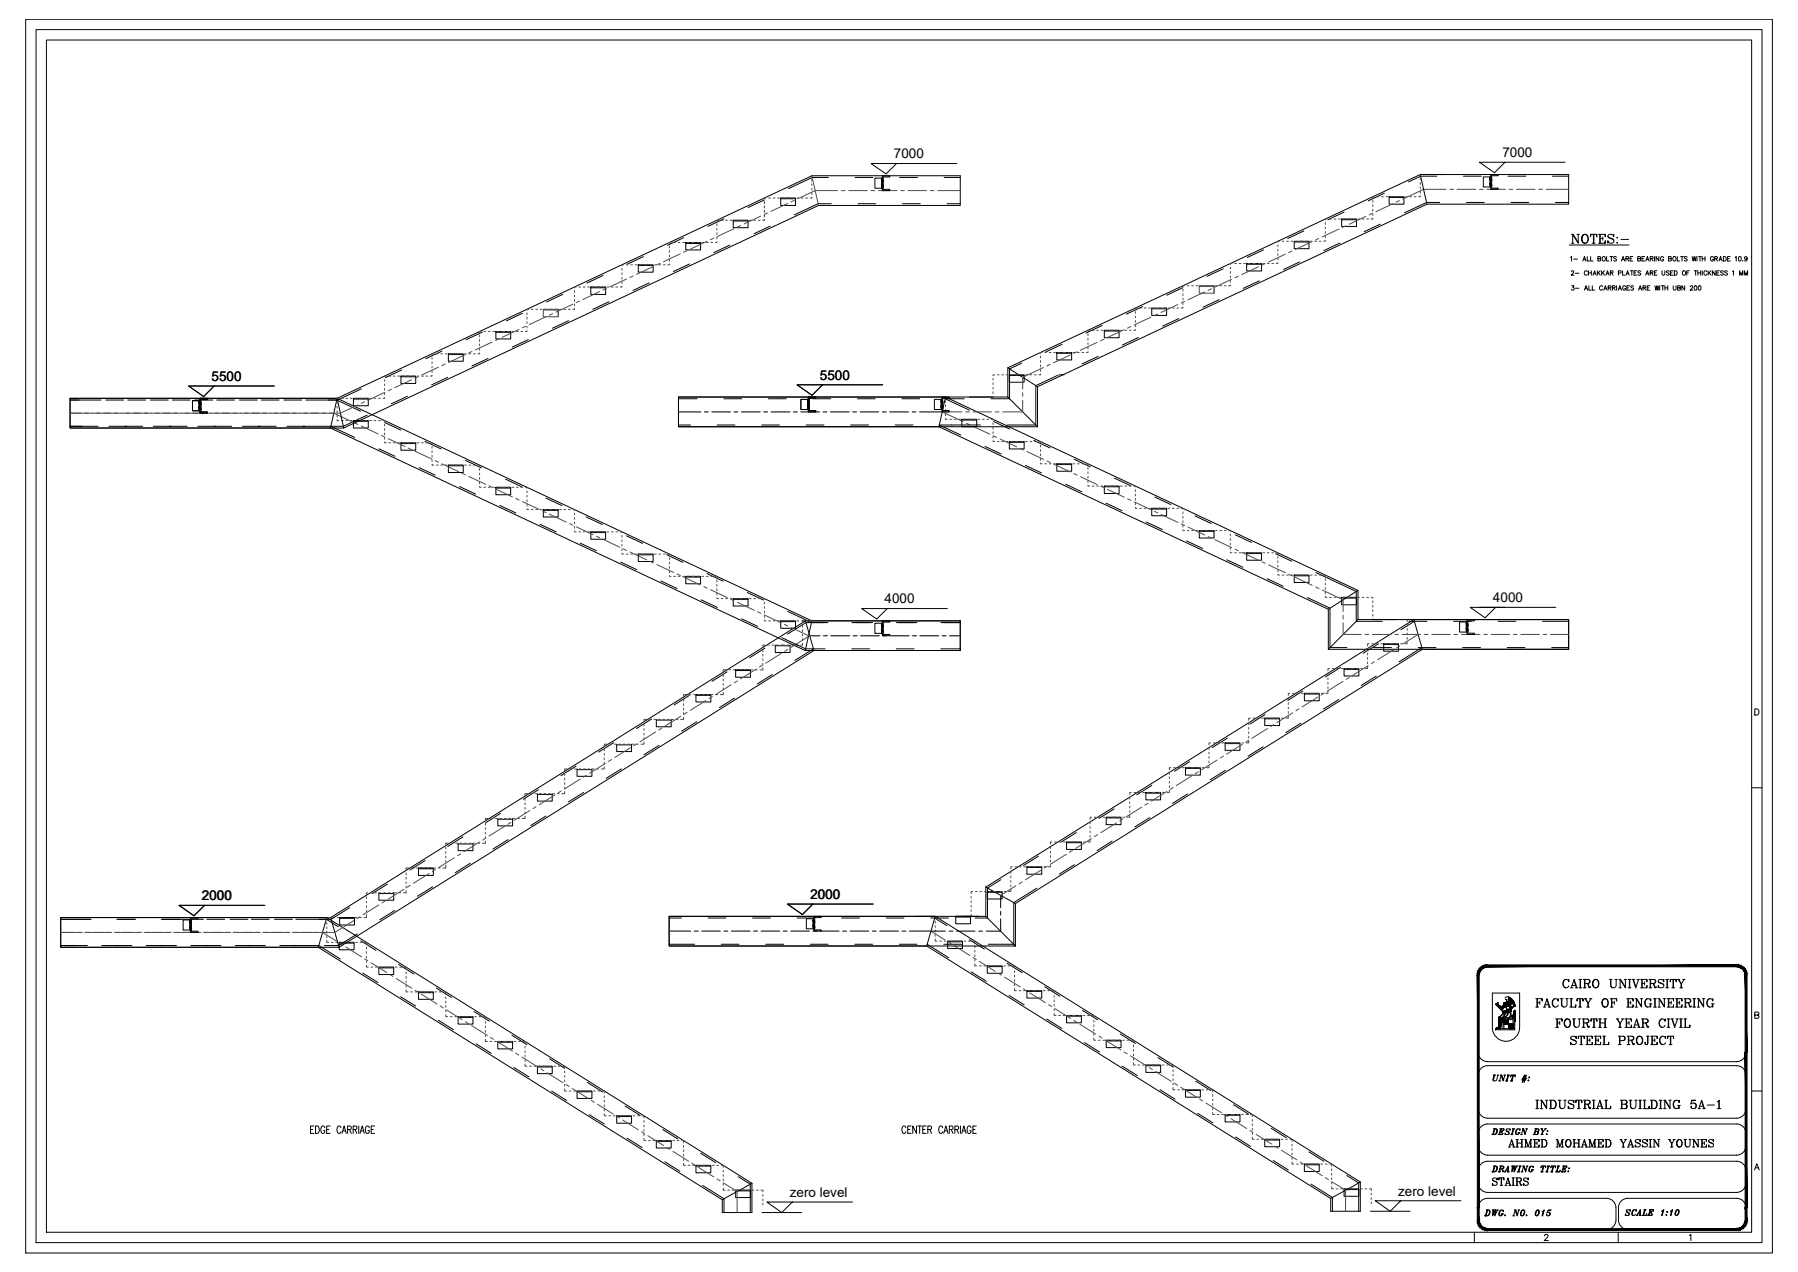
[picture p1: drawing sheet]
<svg xmlns="http://www.w3.org/2000/svg" width="1189mm" height="841mm" viewBox="0 0 1189 841" stroke-linecap="round" stroke-linejoin="round" font-family="sans-serif">
<!-- layer: Print Frame -->
<g fill="none" stroke="#000" stroke-width=".66">
<path d="M17 13h1155v815h-1155zM24 20h1141v802h-1141zM31 26h1127v789h-1127zM1038 162h39M1160 469h2a2.2 2.2 0 0 1 1 2 2.2 2.2 0 0 1-1 2h-2zM1158 521h7M977 645v51a6 6 0 0 0 7 6h164a6 6 0 0 0 6-6M987 657h18v22a9 9 0 0 1-9 9 9 9 0 0 1-9-9zM995 660l2-1 2 1 2 3 1 2M998 660h.1M998 659h.1M998 659v1"/>
<path d="M989 664l5 5M989 664h.1M990 664h-1M990 680h.1M990 664h.1M990 679h.1M990 679v1M990 663l-1 1 1-1M990 663h1l-2 1M990 663v1M990 665h.1M990 663l-1 1h1l3 3 3-2"/>
<path d="M990 665h1M990 663l-1 1M990 664h1M991 679l-1 1M991 680h-1M991 679h-1h1M991 679h.1M991 665h.1M991 674v3M991 673v-1v1M991 673v1M991 675v1"/>
<path d="M991 674v1M991 673h.1M991 674h.1M991 675h.1M991 677v1M991 677h.1M991 676v3M991 676h.1M991 678h.1M991 678v1M991 680h.1M992 665h-1h1"/>
<path d="M992 673h-1M992 673h.1M992 679h.1M992 665h-1M992 679l-1 1M992 673v4M992 665l-1 1 1-1M992 666v-1v1M992 665v1v-1M992 672l-1 1M992 678l1-1-1 1M992 678v1"/>
<path d="M992 665v1M992 677v1M992 677l1-1-1 1M992 666h1h-1M992 672l1 1M992 677l1-2-1 2M992 679v1v-1l-1 1M992 679v1M992 680h.1M992 675l1-1-1 1M992 674l1-1-1 1M992 666h.1"/>
<path d="M993 678l-1 1v-1M993 666v1M993 678h-1M993 667l2-2-2 2M993 673h-1M993 677l-1 1 1-1M993 677l-1 1M993 673l-1 1M993 667l2-2zM993 666h-1M993 666h-1h1M993 675l-1 1"/>
<path d="M993 675v2M993 674l-1 1 1-1M993 673l-1 1 1-1M993 673h.1M993 673v2M993 673l-1 2M993 673h8M993 673h1M994 669h.1M994 673v7M994 665h.1M994 667h.1"/>
<path d="M994 664h1M994 664v1M994 669v1M994 664h.1M994 666l-1 1M994 663v1M994 674h.1M994 677l3-3-3 3M994 674v6M994 674h6v6M994 676l2-2-2 2M995 669h.1"/>
<path d="M995 674l-1 1M995 664l-1 1M995 669h-1M995 669l-3 3M995 669l-1 1M995 669l-4 4M995 664v1M995 663l-1 1M995 664l-1 2M995 665l-2 2M995 665l-2 2 2-2M995 677l2-2-2 2"/>
<path d="M995 663h.1M995 665h.1M995 673h.1M995 669h1M995 665h1h-1M995 665l-2 2 3-2M995 663h1M995 665h1M995 661h.1M996 669h.1M996 665l-1 1M996 663h-1"/>
<path d="M996 669h-1M996 668l-1 1M996 661h-1M996 661h.1M996 663h.1M996 665v1M996 665h.1M996 674l-2 1M996 666h.1M996 664v1M996 668l-1 1 1-1M996 668h.1"/>
<path d="M996 669l-3 4M996 664h.1M996 664v-1v1M996 663v1M996 670h1v1l-2 2h-1zM996 666v2M996 666v1M996 662v1M996 667h.1M996 665h1M996 662h.1M996 661v2h-2l-1 3-1-1-2-2"/>
<path d="M996 661v1M996 661v2M996 667l-1 2M996 664v1v-1M996 674l-2 2M997 665h-1M997 674l-3 2 3-2M997 669h.1M997 669h-1h1M997 668h.1M997 665h.1M997 664v1"/>
<path d="M997 674l-3 3M997 664h.1M997 664l3-3zM997 668l1-1-2 2M997 663h.1M997 663v1M997 668v1M997 668h1h-1M997 668l-1 1h1M997 668h-1M997 677h.1M997 674l-3 3h6"/>
<path d="M997 676v1M997 676l-1 1M997 676l-1 1 1-1M997 675l-1 2M997 675l-2 2M997 674l-2 3M997 679l2-2-2 2M997 674v6l3-3M997 667v1M997 668h1M998 665h-1M998 664h-1"/>
<path d="M998 668h.1M998 663h-1M998 677l-1 1M998 668h-1M998 661h.1M998 661v-1v1M998 665h.1M998 661v-1zM998 667l-1 1M998 669l-3 4M998 673h.1M998 669h.1"/>
<path d="M998 673h-3M998 669l1 1v1l-1 2M998 667h.1M998 664l2-3zM998 668l2-2zM998 665l2 1M998 668l2-1-2 1M998 665l1 1M998 666l1-1-1 1M999 666h.1M999 665h-1M999 667h-1"/>
<path d="M999 660l-1 1M999 666v1M999 660l-2 1 2-1M999 664l-1 1M999 663l-1 1M999 660l-2 1M999 677l-2 1M999 665l-1 1M999 660l-2 2M999 660l-2 2 2-2M999 663l1-1-2 1zM999 669v2a1.4 1.4 0 0 1 0 2 1.4 1.4 0 0 1-1 0"/>
<path d="M999 660l-2 3M999 669h-3h1M999 669h.1M999 661l-2 2M999 668v1v-1M999 665v1v-1M999 668h-1M999 668h.1M999 663l1-1zM999 668v1M999 661l-2 2 2-2M999 661h.1"/>
<path d="M999 671l-1 1M999 667v1M999 661l-1 2M999 667l-1 1M999 661h1M1000 661l-2 2M1000 661h.1M1000 677l-3 2 3-2M1000 661l-3 3M1000 661l-3 3 3-3M1000 666l-1 1M1000 663h.1"/>
<path d="M1000 663h-1M1000 666l-2 2M1000 661l-2 3M1000 663l1-1-1 1M1000 663l1-1zM1000 677l-3 3M1000 673h.1M1000 666l-2 2 2-2M1000 663l-2 2M1000 661l-2 2 2-1M1000 673l1-1-1 1M1000 663l-1 1"/>
<path d="M1000 663v1M1000 662l-1 1M1000 662l-1 1 1-1M1000 666h.1M1000 677l-3 3 3-3M1000 663l1 1M1000 677l-2 3 2-3M1000 678l-2 2M1000 678l-1 2M1000 679l-1 1 1-1M1000 679l-1 1M1001 662l-2 1"/>
<path d="M1001 662l-1 1 1-1h-1M1001 665l-3 3M1001 663h-1M1001 662l-1 1zM1001 671v-1v1M1001 662l-1 1M1001 663h-1zM1001 670l-1 3M1001 670h.1M1001 663h.1M1001 673h.1M1001 670v1"/>
<path d="M1001 671l-1 1 1-1M1001 673h-1M1001 672l-1 1M1001 671l-1 2 1-1M1001 671l-1 1M1001 669h1M1001 669h.1M1001 669v11M1001 663v1v-1M1001 665l1-1-4 4M1001 663v1M1001 669v1"/>
<path d="M1001 664h.1M1001 664v1l-1 1M1002 669h-1M1002 664h-1M1002 674h.1M1002 675h.1M1002 669h.1M1002 669v1M1002 669v12h-13M1002 665l-1 1zM1002 665h-1M1002 669l-1 1"/>
<path d="M1002 665l-2 1-1 2M1002 665h.1M1002 672v2M1002 671v1M1002 670h.1M1002 673h.1M1002 672h.1M1002 671h.1M1002 670v1M1002 672v1M1002 674v1M1002 673v1"/>
<path d="M1160 671h3v-1l-1-1h-2v4h3v-1l-1-1M989 681h.1M989 680v1M989 680h.1M990 680h-1M990 680l-1 1M990 680h12M991 680v-1l-1 1M991 680l1-1-1 1M998 680l2-2-2 2M1000 680v-1v1M1154 711a6 6 0 0 0-6-6h-164a6 6 0 0 0-7 6v22a6 6 0 0 0 7 6h164a6 6 0 0 0 6-6"/>
<path d="M1155 711v22M1158 721h7M1154 749a6 6 0 0 0-6-6h-164a6 6 0 0 0-7 6v9a6 6 0 0 0 7 6h164a6 6 0 0 0 6-6M1155 749v9M1154 774a6 6 0 0 0-6-6h-164a6 6 0 0 0-7 6v8a6 6 0 0 0 7 6h164a6 6 0 0 0 6-6M1155 774v8M1160 774l2-5 1 5M1161 772h2M977 798a6 6 0 0 1 7-6h78a6 6 0 0 1 6 6M1069 798v9M1154 798a6 6 0 0 0-6-6h-72a6 6 0 0 0-6 6v9a6 6 0 0 0 6 6M975 815v7"/>
<path d="M1021 817l1-1 2 1-3 3h3M1068 807a6 6 0 0 1-6 6M1070 815v7M1117 817l1-1v4"/>
<circle cx="994" cy="669" r=".1"/>
<circle cx="996" cy="668" r=".7"/>
</g>
<g fill="#000" stroke="#000" stroke-width=".66">
<path d="M983 638h1v1zM983 638v1h1zM982 638h1v1zM982 638v2l1-1zM980 639l2-1v2zM980 639l1 1h1zM980 639l1 1zM980 639v1h1zM979 640l1-1v1zM979 640l1 1v-1zM979 640l1 1h-2zM978 641l1 1 1-1zM978 641l1 1h-1zM978 642h1zM978 642h1l-2 1zM977 643h1l1-1zM977 643h1l-1 1zM977 644h1v-1zM977 644h1l-1 1zM977 645h1v-1z"/>
<path d="M984 639h164v-1zM984 638h164l-164 1z"/>
<path d="M977 645l1 153v-153zM977 645l1 153h-1zM977 798l1 9v-9zM977 798l1 9h-1z"/>
<path d="M1154 645l1-1v1zM1154 644v1l1-1zM1155 643v1h-1zM1154 643v1l1-1zM1154 642l1 1h-1zM1153 642l1 1v-1zM1154 641v1h-1zM1153 642l1-1zM1153 640l1 1-1 1zM1153 640l-1 1 1 1zM1152 639l1 1-1 1zM1152 639v1v1zM1151 639h1v1zM1151 639v1h1zM1150 638l1 1v1zM1150 638v2h1zM1149 638h1v2zM1149 638v1l1 1zM1148 638h1v1zM1148 638v1h1z"/>
<path d="M977 807h1l-1 1zM977 808h1v-1zM977 808h1l-1 1zM978 808l-1 1 1-1zM977 809l1-1v2zM978 808v2l1-1zM978 810l1-1-1 2zM979 809l-1 2 1-1zM978 811l1-1v2zM979 810v2l1-1zM980 811v1h-1zM980 811v1v-1zM980 811v2v-1zM980 811v2l1-1zM981 812l1 1h-2zM981 812l1 1v-1zM982 812l1 1h-1zM982 812l1 1v-1zM983 812l1 2-1-1zM983 812l1 2v-2z"/>
<path d="M984 812v2l164-2zM984 814l164-2v2z"/>
<path d="M1148 812l1 1-1 1zM1148 812l1 1v-1zM1149 812l1 1h-1zM1149 812l1 1v-1zM1150 812l1 1h-1zM1150 812l1 1v-1zM1151 812h1l-1 1zM1151 812h1v-1zM1152 811l1 1h-1zM1152 811l1 1-1-1zM1152 811h2l-1 1zM1153 810l-1 1h2zM1153 810h1v1zM1153 809v1h1zM1153 809h2l-1 1zM1154 808l-1 1h2zM1154 808h1v1zM1154 808h1zM1154 808l1-1v1zM1154 807v1l1-1z"/>
<path d="M1154 798v9h1zM1154 798h1v9zM1154 696v102h1zM1154 696h1v102zM1154 645v51h1zM1154 645h1v51z"/>
</g>
<!-- layer: door and stairs -->
<g fill="none" stroke="#000" stroke-width=".66">
<path d="M548 117h-11l-16 8M565 117h12M593 108l-7 7-10-7h57M595 117h12M624 117h11M939 115h98v20h-94l-257 121M939 115l-273 128M939 115l4 20M950 117h-11l-8 3M968 117h11M995 107l-7 7-10-7h57M997 117h12"/>
<path d="M1027 117h10M505 132l-10 5M516 131h10v5h-10zM516 131h10M550 135h-9l-16 7M567 135h12M597 135h12M626 135h9M915 128l-10 5M919 130h9v5h-9zM919 131h9M952 134h-9l-14 7"/>
<path d="M970 134h11M999 134h12M1028 134h9M452 157l-11 5M479 145l-11 5M485 146h10v5h-10zM485 146h10M509 150l-10 5M856 160v4h10v-4M862 153l-11 5M887 145h10v5h-10zM887 145h10"/>
<path d="M889 140l-11 5M913 148l-11 5M422 175h10v5h-10zM422 176h10M425 170l-10 5M453 160h10v5h-10zM453 161h10M453 160h10M456 175l-11 5M483 162l-11 5M809 178l-11 5M824 174h10v5h-10z"/>
<path d="M824 175h10M835 165l-10 5M856 160h10M859 173l-10 5M886 161l-11 5M372 195l-11 5M391 190h9v5h-9zM391 190h9M399 182l-11 5M403 200l-11 5M429 187l-10 5M782 190l-11 5"/>
<path d="M803 189v5M806 198l-11 5M833 186l-11 5M319 220l-11 5M328 219h10v5h-10zM328 220h10M345 207l-10 5M369 205v4M376 212l-11 5M729 215l-11 5M730 218h10v5h-10zM730 219h10"/>
<path d="M755 203l-10 5M762 204v5h9v-5M762 204h9M779 211l-10 5M292 232l-10 5M296 234h10v5h-10zM296 234h10M323 237l-11 5M349 225l-10 5M699 233h10v5h-10zM699 234h10M702 228l-10 5"/>
<path d="M726 236l-11 5M753 223l-11 5M142 255l-7 7-10-7h56M239 257l-16 7h-21M265 249h10v5h-10zM265 249h10M266 245l-11 5M296 250l-11 5M544 254l-7 7-10-7h57M666 243l20 13M666 243v20M667 248h10v5h-10z"/>
<path d="M667 248h10M676 240l-8 4v20h-13M686 256v26h-237v-19M699 248l-14 7v26h-19M700 248h4M46 263v20h173M46 263v20h181M46 263h177M46 264h21M70 264h12M84 264h12M99 264h12"/>
<path d="M114 264h12M129 264h12M143 264h12M158 264h12M173 264h12M188 264h11M223 264l15 8M223 263l314-147h98v20h-94l-314 147M223 263l314 148M223 263l-4 20M223 263l4 20M234 278h10v5h-10z"/>
<path d="M234 263h10v5h-10zM234 279h10M234 264h10M243 274l-16 8h-8M254 279l11 5M269 262l-10 5M449 263v19h172M449 263h217M449 263h176M449 264h12M479 264h11M508 264h12"/>
<path d="M537 264h12M567 264h12M596 264h12M625 264l16 7M625 263l273 127M625 263l-4 19M626 264h12M636 277h10v5h-10zM636 278h10M641 263h16M657 279l11 5M666 263l20 19"/>
<path d="M46 282h19M72 282h22M101 282h23M131 282h22M160 282h23M190 282h29l15 7M219 283l313 147h103v-19M251 297l10 5M265 293h10v5h-10zM265 293h10M281 292l11 5M449 281h8"/>
<path d="M474 281h12M504 281h11M533 281h12M562 281h12M592 281h12M621 282l257 121M621 281l14 7M621 281h27M651 295l11 5M667 292h10v5h-10zM667 292h10M684 291l10 5"/>
<path d="M277 309l11 5M296 308h10v4h-10zM296 308h10M308 304l10 5M334 317l11 5M678 308l11 5M699 307h10v5h-10zM699 307h10M710 304l11 5M737 316l11 5M304 322l10 5M328 322h10v5h-10z"/>
<path d="M328 323h10M330 334l11 5M359 337h10v5h-10zM359 337h10M361 329l11 5M705 320l10 5M730 321h10v5h-10zM730 322h10M731 333l11 5M762 336h9v5h-9zM762 337h9M764 329l10 5"/>
<path d="M357 347l11 5M384 359l10 5M388 342l10 5M391 352h9v5h-9zM391 352h9M414 354l11 5M758 345l11 5M785 358l10 5M790 341l11 5M793 351h10v5h-10zM793 351h10M817 354l11 5"/>
<path d="M410 372l11 5M422 366h10v5h-10zM422 367h10M441 367l11 5M468 379l10 5M811 370l11 5M824 366h10v4h-10zM824 366h10M844 366l10 5M870 379l27 12v20h17M437 384l11 5M453 381h10v5h-10z"/>
<path d="M453 382h10M464 397l10 5M485 396h10v5h-10zM485 396h10M494 392l11 5M838 383l11 5M856 380h10v5h-10zM856 381h10M865 395l14 7v26h12M887 395h10v5h-10zM887 395h10M898 390l-20 13"/>
<path d="M898 390v20M490 409l11 5M516 411h10v4h-10zM516 411h10M521 404l16 8M531 411h2M533 411h102v19h-97l-314 196M533 411l-314 196 5 19M533 411l5 19M537 411h98M537 411l-5 19M547 412h-14l-12 7"/>
<path d="M563 412h14M587 402l-7 7-10-7h56M593 412h13M624 412h11M635 411v1h-13M878 403v26h159v-19h-139M898 410l-20 19M930 410h107v19h-97l-269 168M932 411h11M935 411l-9 5M961 411h12M978 402h17"/>
<path d="M989 402l-7 6-10-6h57M991 411h11M1020 411h17M506 429l-10 6M513 427v4h9v-4M513 427h9M517 422l16 7h13M535 420h7M538 429l-12 8M545 420h2M550 420h12M563 429h12"/>
<path d="M564 420h3M569 420h12M584 420h2M589 420h12M593 429h11M604 420h2M608 420h13M622 429h13M623 420h3M628 420h7M908 428h12M911 426l-10 6"/>
<path d="M915 426h10v5h-10zM915 426h10M938 428h11M940 428l-15 10M940 429l-5-19-283 177M967 428h12M997 428h11M1026 428h11M456 460l-10 6M460 459h10v5h-10zM460 460h10M481 444l-10 6"/>
<path d="M486 443h10v5h-10zM486 443h10M511 446l-10 6M861 457l-10 6M862 458h10v5h-10zM862 459h10M886 441l-10 7M889 442h9v5h-9zM889 443h9M910 447l-10 6M431 475l-10 7M434 476v5h10v-5"/>
<path d="M434 476h10M461 477l-10 6M486 462l-10 6M836 475h10v5h-10zM836 475h10M836 472l-9 7M860 478l-10 6M885 463l-10 6M406 491l-10 6M408 492v5h10v-5M408 493h10M436 493l-10 6"/>
<path d="M810 491h10v5h-10zM810 492h10M812 488l-10 6M835 494l-10 6M381 507l-10 6M382 508v5h9v-5M382 509h9M411 508l-10 7M762 519l-10 6M784 508h10v4h-10zM784 508h10M787 504l-10 6"/>
<path d="M810 509l-10 7M331 538l-10 6M355 525v5h10v-5M355 525h10M356 522l-10 6M361 540l-10 6M386 524l-10 6M737 535l-10 6M758 524h9v5h-9zM758 524h9M785 525l-10 6M303 558v4h10v-4"/>
<path d="M303 558h10M306 553l-10 7M329 541v5h10v-5M329 542h10M336 555l-10 6M705 557h10v5h-10zM705 557h10M712 550l-10 7M731 540h10v5h-10zM731 541h10M735 556l-10 6M760 541l-10 6"/>
<path d="M277 574h10v5h-10zM277 574h10M281 569l-10 6M311 571l-10 6M679 573h10v5h-10zM679 574h10M687 566l-10 6M710 572l-10 6M135 599l-7 7-10-7h57M135 599l-7 7-9-7h56M251 590v5h9v-5M251 591h9"/>
<path d="M256 585l-10 6M286 586l-10 7M537 598l-7 7-9-7h56M538 598l-7 7-10-7h56M652 587l19 10M652 587v19M653 589h10v5h-10zM653 590h10M662 592v8M662 582l-9 5v20h-8M671 597v28h-229v-19h210M685 587l-15 10v27h-17"/>
<path d="M40 608h20M77 608h13M107 608h19M127 608h8M137 608h12M152 608h12M166 608h12M182 608h11M196 608h20l8 5M216 607l-6 19M217 607h-177v19h184M225 607h9v5h-9z"/>
<path d="M225 607h9M231 600l-12 8h-8M236 618l-12 7h-10M261 602l-10 6M442 607h9M468 607h12M498 607h11M527 607h12M557 607h11M586 607h12M605 606h13l-5 19M615 607h12"/>
<path d="M616 616h9M618 607l8 5M628 616h2M632 606h15M632 606h10v5h-10zM632 606h10M632 616h13M647 616h3M652 606l19 19h-1M662 607v9h-10M662 603v2M40 625h18"/>
<path d="M67 625h20M97 625h20M126 625h20M156 625h19M185 625h26l14 9M224 623h10v5h-10zM224 624h10M239 622l10 6M251 639h9v5h-9zM251 640h9M264 638l10 6M442 624h17"/>
<path d="M477 624h12M506 624h12M536 624h12M565 624h12M595 624h11M613 624l14 9M624 624h12M627 622h9v5h-9zM627 623h9M641 621l10 7M653 639h10v5h-10zM653 639h10"/>
<path d="M666 637l10 6M240 643l10 7M265 659l10 6M277 656h10v5h-10zM277 656h10M289 653l10 7M642 643l10 6M667 658l10 6M679 655h10v5h-10zM679 655h10M691 652l10 7M290 675l10 6"/>
<path d="M303 672h10v5h-10zM303 673h10M313 669l10 6M692 674l10 6M705 671h10v5h-10zM705 672h10M716 668l10 6M315 690l10 6M329 689h10v5h-10zM329 689h10M338 684l10 7M717 689l10 7"/>
<path d="M731 688h10v5h-10zM731 688h10M741 684l10 6M766 699l10 6M340 706l10 6M355 705h10v5h-10zM355 705h10M363 700l10 6M388 716l10 6M742 705l10 6M758 704h9v5h-9zM758 705h9"/>
<path d="M791 715l10 6M365 721l10 7M382 721h9v5h-9zM382 722h9M390 737l10 6M408 738h10v5h-10zM408 738h10M413 731l10 6M767 721l10 6M784 721h10v4h-10zM784 721h10M792 736l10 6"/>
<path d="M810 737h10v5h-10zM810 737h10M816 730l10 7M415 753l10 6M434 754h10v5h-10zM434 755h10M438 747l10 6M817 752l10 6M836 753h10v5h-10zM836 754h10M841 746l10 6M440 768l10 6"/>
<path d="M460 771h10v4h-10zM460 771h10M463 762l10 7M488 778l8 5v19M842 767l10 7M862 770h10v5h-10zM862 770h10M866 762l10 6M890 777l8 5v19M465 784l14 9v9M486 787h10v5h-10zM486 787h10"/>
<path d="M497 782l-281-175h-176v19h170l268 167M497 782l-19 11M497 782v20h-19v-9M524 795l-7 7-10-7h57M867 783l14 9v9M889 786h9v5h-9zM889 787h9M899 782l-281-176h-176v19h171l267 167M899 782l-19 10M899 782v19h-19v-9M926 794l-7 7-10-7h57M504 802h26"/>
<path d="M906 801h26"/>
</g>
<!-- layer: axis -->
<g fill="none" stroke="#4d4d4d" stroke-width=".66">
<path d="M537 117v-1l4 20M537 119v1M939 115v1M939 118v1M505 131v1v-1h1M505 133v1M505 136v1M505 139v1M508 131h1M511 131h1M514 131h1M517 131h1"/>
<path d="M520 131h2M521 135l-11 5M524 131h1M525 132l-2 2M527 131h1M530 131h1M533 131h1M537 130v1h-1M537 121v2M537 124v2M537 127v2M554 126h-15l-12 5"/>
<path d="M556 126h3M561 126h12M576 126h2M581 126h12M596 126h2M600 126h13M615 126h3M620 126h15M908 132v2M908 135v2M908 138v2M909 130h-1v1"/>
<path d="M911 130h1M914 130h1M916 130h2M919 130h2M921 135l-11 5M922 130h2M925 133l-2 1M926 130h1M929 130h1M932 130h1M935 130h1M939 129v1h-1"/>
<path d="M939 121v1M939 124v1M939 127v1M956 125h-15l-13 7M959 125h2M963 125h13M978 125h3M983 125h12M998 125h2M1003 125h12M1017 125h3M1022 125h15"/>
<path d="M468 160l-12 5M472 157l-2 1M474 160h-1M474 148v1M474 151v1M474 154v1M474 157v1M475 146h-1M477 146h1M480 146h1M483 146h1M485 151l-11 5"/>
<path d="M486 146h1M489 146h2M490 149l-2 1M493 146h1M496 146h1M498 146h2M501 146h2M503 143l-11 5M504 146h1v-1v1M505 142v1M508 141l-3 1M846 160h-1"/>
<path d="M848 160h1M851 160h1M854 160h1M856 160h10M860 160h2M866 160h2M868 160l-11 5M869 160h2M872 158l-2 1M872 160h1M876 159v1h-1M876 147v1"/>
<path d="M876 150v1M876 153v1M876 156v1M877 145h-1M879 145h1M882 145h1M885 145h1M885 151l-11 6M888 145h1M890 149l-2 1M891 145h2M895 145h1"/>
<path d="M898 145h1M901 145h1M903 143l-11 5M904 145h1M908 141l-3 1M908 144v1h-1M908 141v1M411 177v2M412 175h-1v1M414 175h1M417 175h1M420 175h1"/>
<path d="M423 175h1M426 175h2M430 175h1M432 176l-11 5M433 175h1M436 175h1M436 174l-2 1M439 175h1M443 174v1h-1M443 163v1M443 166v1M443 169v1"/>
<path d="M443 172v1M444 160h-1v1M445 160h2M448 160h2M450 168l-11 5M451 160h2M454 166l-2 1M454 160h1M457 160h2M461 160h1M464 160h1M467 160h1"/>
<path d="M470 160h1M814 177v1M814 180v1M815 174h-1v1M816 174h2M819 174h2M822 174h1M825 174h1M828 174h2M832 176l-11 6M832 174h1M835 174h1"/>
<path d="M837 174l-3 1M838 174h1M841 174h1M845 174h-1M845 162v1M845 165v1M845 168v1M845 171v1M850 168l-11 5M854 166l-2 1M380 192v1M380 195v1"/>
<path d="M380 198v1M381 190h-1M383 190h1M383 199l-2 1M386 190h1M389 190h1M392 190h1M394 190h3M396 193l-11 5M398 190h2M401 191l-2 1M401 190h2"/>
<path d="M404 190h1M407 190h1M411 189v1h-1M411 180v2M411 183v1M411 186v1M414 184l-11 6M419 182l-3 1M782 191v1M782 194v1M782 197v1M783 189h-1v1"/>
<path d="M783 199l-2 1M785 189h1M788 189h1M791 189h1M793 189h10M797 193l-12 5M797 189h2M801 191l-2 1M803 189h-10v5h10M804 189h1M807 189h1M810 189h1"/>
<path d="M814 188v1h-2M814 182v2M814 185v2M814 185l-11 5M819 183l-2 1M318 219h-1v1M320 219h1M323 219h1M326 219h1M329 219h1M332 219h2M336 219h1"/>
<path d="M339 219h1M342 219h1M343 218l-11 5M344 219h2M348 216l-3 1M348 219h-1M348 207v1M348 210v1M348 213v1M348 216v1M350 205h-2M351 205h1"/>
<path d="M354 205h1M357 205h1M359 205h10M361 209l-11 6M363 205h2M365 207l-2 1M369 205h-10v4h10M370 205h1M373 205h1M376 205h1M379 201l-11 5M380 204v1h-1"/>
<path d="M380 201v1M720 218h-1v1M722 218h1M725 218h1M728 218h1M731 218h1M734 218h2M738 218h1M741 218h1M743 218l-11 5M744 218h1M747 218h1"/>
<path d="M748 216l-3 1M751 218h-1M751 206v1M751 209v1M751 212v1M751 215v1M752 204h-1M754 204h1M757 204h1M759 204h2M761 210l-11 5M762 204h9"/>
<path d="M765 204h3M765 208l-2 1M772 204h1M775 204h1M778 204h1M779 201l-11 6M782 203v1h-1M782 200v1M286 236v1M286 239v1M287 234h-1v1M289 234h1"/>
<path d="M291 234h2M294 234h2M297 234h2M300 234h2M304 234h1M307 234h1M308 234l-11 6M310 234h1M312 232l-2 1M313 234h1M317 233v1h-1M317 222v1"/>
<path d="M317 224v2M317 227v2M317 230v2M325 226l-11 5M330 224l-2 1M688 235v2M688 238v2M689 233h-1v1M691 233h1M694 233h1M697 233h1M700 233h1"/>
<path d="M703 233h2M707 233h1M708 235l-11 5M709 233h2M712 233l-2 1M712 233h2M715 233h2M719 232v1h-1M719 221v1M719 224v1M719 227v1M719 230v1"/>
<path d="M725 226l-11 6M730 224l-2 1M254 251v1M254 254v1M254 257v1M254 260v1M254 259l-11 6M255 249h-1M257 249h1M259 257l-2 1M260 249h1M263 249h1"/>
<path d="M266 249h1M269 249h2M272 251l-11 5M273 249h1M276 249h1M277 249l-3 1M279 249h1M282 249h1M286 248v1h-1M286 242v1M286 245v1M290 243l-11 5"/>
<path d="M294 241l-2 1M657 250v1M657 253v1M657 256v1M657 259v1M658 248h-1M659 248h2M662 248h2M665 248h2M668 248h1M671 248h2M675 248h1"/>
<path d="M676 260v2M678 248h1M681 248h1M684 248h1M688 241v2M688 244v1M688 247v1h-1M690 243l-14 6v8M694 241l-2 1M46 273h164M206 273h15l11 6M213 273h2"/>
<path d="M223 277v1h1M223 266v1M223 269v1M223 272v1M223 275v1M224 263h-1v1M226 278h1M226 263h1M229 278h1M229 263h1M232 278h1M232 263h1"/>
<path d="M234 280l3 1M235 278h1M235 263h1M237 268l-12 5h-7M238 278h2M238 263h2M241 266l-2 1M241 278h2M241 263h2M244 278h2M244 263h2M247 278h2"/>
<path d="M247 263h2M250 278h1M250 263h1M253 278h1v1M254 263h-1M449 272h14M466 272h2M471 272h12M485 272h3M490 272h13M505 272h3M510 272h12"/>
<path d="M525 272h2M530 272h12M544 272h3M549 272h12M564 272h2M569 272h12M583 272h3M588 272h13M603 272h3M625 277h1M625 263h.1M625 265v1"/>
<path d="M625 268v1M625 271v1M625 274v1M628 277h1M631 277h1M634 277h1M636 272h-28h15l14 7M637 277h1M638 272h3M639 280l2 1M640 277h2M643 272h13"/>
<path d="M644 277h1M647 277h1M650 277h1M653 277h1M656 277h1v1M657 262v1M657 280v1M658 272h2M676 265v7h-13M239 282l11 5M252 288l2 1M254 292v1h1"/>
<path d="M254 280v2M254 283v2M254 286v1M254 289v1M257 290l11 5M257 293h1M260 293h1M263 293h1M266 293h1M269 293h2M270 296l2 1M273 293h1"/>
<path d="M274 298l12 6M276 293h1M279 293h1M282 293h1M285 293h1M286 295v1M286 298v1M643 282l12 5M657 291v1h1M657 283v1M657 285v2M657 288v2"/>
<path d="M657 288l2 1M659 292h2M661 290l11 5M662 292h2M665 292h2M668 292h1M671 292h2M675 296l2 2M675 292h1M678 292h1M679 299l11 5M681 292h1"/>
<path d="M684 292h1M687 292h1v1M688 294v1M688 297v1M286 307v1h1M286 301v1M286 304v1M288 305l2 1M289 308h1M291 308h2M292 307l11 5M294 308h2"/>
<path d="M297 308h2M300 308h2M304 308h1M305 313l3 1M307 308h1M310 315l11 5M310 308h1M313 308h1M316 308h1M317 310v1M317 313v1M317 316v1"/>
<path d="M317 319v1M688 306v1h1M688 300v1M688 303v1M691 307h1M692 305l2 1M694 307h1M697 307l11 5M697 307h1M700 307h1M703 307h2M707 307h1"/>
<path d="M709 307h2M710 313l2 1M712 307h2M714 315l12 5M715 307h2M718 307h1M719 309v1M719 312v1M719 315v1M719 318v1M317 322h1M320 322h1"/>
<path d="M323 322h1M323 321l3 1M326 322h1M328 323l11 6M329 322h1M332 322h2M336 322h1M339 322h1M341 330l2 1M342 322h1M344 322h2M345 332l12 5"/>
<path d="M347 322h1v1M348 336v1h2M348 325v1M348 328v1M348 330v2M348 333v2M351 337h1M354 337h1M357 337h1M359 338l2 1M360 337h1M363 337h2"/>
<path d="M363 340l11 5M367 337h1M370 337h1M373 337h1M376 337h1M379 337h1v1M380 339v1M719 321h1M722 321h1M725 321h1M728 321l2 1M728 321h1"/>
<path d="M731 321h1M732 324l11 5M734 321h2M738 321h1M741 321h1M744 321h1M746 330l2 1M747 321h1M750 321h1v1M750 332l11 5M751 335v1h1M751 324v1"/>
<path d="M751 327v1M751 330v1M751 333v1M754 336h1M757 336h1M759 336h2M762 336h2M763 338l3 1M765 336h3M769 336h1M772 336h1M775 336h1"/>
<path d="M778 336h1M781 336h1v1M782 338v2M377 346l2 1M380 351v1h1M380 342v1M380 345v1M380 348v1M381 348l11 6M383 352h1M386 352h1M389 352h1"/>
<path d="M392 352h1M394 355l3 1M394 352h3M398 352h2M399 357l11 5M401 352h2M404 352h1M407 352h1M410 352h1M411 354v1M411 357v1M411 360v1"/>
<path d="M768 340l11 5M781 346l2 1M782 350v1h1M782 341v2M782 344v2M782 347v1M785 351h1M786 349l11 5M788 351h1M791 351h1M794 351h1M797 351h2"/>
<path d="M799 355l2 1M801 351h1M803 357l11 5M804 351h1M807 351h1M810 351h1M812 351h2M814 353v1M814 356v1M814 359v1M411 366h1M411 363v1"/>
<path d="M412 363l2 1M414 366h1M417 365l11 5M417 366h1M420 366h1M423 366h1M426 366h2M430 366h1M430 371l2 1M433 366h1M434 373l11 6M436 366h1"/>
<path d="M439 366h1M442 366h1v1M443 369v1M443 372v1M443 375v1M443 378v1M448 380l2 1M814 365v1h1M814 362v1M816 366h2M817 363l2 1M819 366h2"/>
<path d="M821 365l11 5M822 366h1M825 366h1M828 366h2M832 366h1M834 371l3 1M835 366h1M838 366h1M839 374l11 5M841 366h1M844 366h1M845 380h1"/>
<path d="M845 368v1M845 371v1M845 374v1M845 377v1M852 380l2 1M443 380v1h1M445 381h2M448 381h2M451 381h2M452 382l11 5M454 381h1M457 381h2"/>
<path d="M461 381h1M464 381h1M465 388l3 1M467 381h1M470 390l11 5M470 381h1M473 381h1v1M474 395v1h1M474 383v2M474 386v2M474 389v1M474 392v1"/>
<path d="M477 396h1M480 396h1M483 396h1M483 396l2 1M486 396h1M488 398l11 5M489 396h2M493 396h1M496 396h1M498 396h2M501 396h2M504 396h1"/>
<path d="M505 398v1M848 380h1M851 380h1M854 380h1M857 382l11 5M857 380h1M860 380h2M863 380h2M866 380h2M869 380h2M870 388l2 1M872 380h1"/>
<path d="M874 390l14 7v7M875 380h1v1M876 394v1h1M876 383v1M876 386v1M876 388v2M876 391v2M879 395h1M882 395h1M885 395h1M888 395h1M891 395h2"/>
<path d="M895 395h1M898 395h1M901 395h1M904 395h1M907 395h1v1M908 397v1M501 404l2 2M505 407l11 5M505 410v1h1M505 401v1M505 404v1M505 407v1"/>
<path d="M508 411h1M511 411h1M514 411h1M517 411h1M519 413l2 1M520 411h2M523 415l12 5h7M524 411h1M527 411h1M530 411h1M531 411v1M531 414v1"/>
<path d="M531 416v2M531 419v2M533 411h1M536 411h1M888 412v7h12M888 407v2M903 419h2M907 419h13M908 400v1M908 403v1M908 406v1M908 409v1"/>
<path d="M922 419h3M927 419h12M930 410v1M930 413v1M930 416v1M930 419v1M938 419l-10 7M942 419h2M947 419h12M961 419h3M966 419h13M981 419h3"/>
<path d="M986 419h12M1001 419h2M1006 419h12M1020 419h3M1025 419h12M504 440l-2 1M504 430v1M504 433v1M504 436v1M504 438v2M506 427h-2v1M507 427h2"/>
<path d="M510 427h2M513 427h1M516 427h3M517 432l-11 6M521 427h1M521 429l-2 2M523 427h2M526 427h2M531 425v2h-2M531 422v2M535 420l-12 8M544 420h3"/>
<path d="M549 420h12M564 420h2M569 420h12M584 420h2M588 420h13M603 420h3M608 420h12M623 420h2M628 420h7M904 429v1M904 432v1M904 435v1"/>
<path d="M904 438v1M905 426h-1v1M907 426h1M909 438l-2 1M910 426h1M913 426h1M916 426h1M919 426h2M921 430l-10 6M923 426h1M925 427l-2 1M926 426h1"/>
<path d="M930 424v2h-1M930 421v2M454 459h-2v2M456 459h1M459 459h1M462 459h1M464 459h2M467 459h2M470 459h2M473 459h2M478 458v1h-2M478 446v1"/>
<path d="M478 449v1M478 452v1M478 455v1M480 443h-2v1M482 443h1M483 453l-10 6M485 443h1M488 450l-3 1M488 443h1M491 443h1M494 443h1M497 443h1"/>
<path d="M500 443h1M500 442l-10 7M504 441v2h-1M853 458h-1v2M855 458h1M858 458h1M860 458h2M863 458h2M866 458h3M871 458h1M874 458h1M876 458l-3 2"/>
<path d="M878 457v1h-1M878 445v1M878 448v1M878 451v1M878 454v1M879 442h-1v1M881 442h1M884 442h1M887 442h1M888 451l-10 6M890 442h1M892 448l-2 1"/>
<path d="M893 442h2M897 442h1M900 442h1M904 441v1h-1M905 440l-11 7M426 479v1M428 476h-2v1M429 476h2M432 476h2M435 476h2M438 476h1M441 476h1"/>
<path d="M444 476h1M447 476h1M450 474l-10 6M452 474v2h-2M452 462v2M452 465v2M452 468v2M452 471v1M454 471l-2 1M467 463l-11 7M471 461l-2 1M826 478v1"/>
<path d="M827 475h-1v1M828 475h2M831 475h1M834 475h1M837 475h1M840 475h3M842 479l-2 1M844 475h2M847 475h2M852 473v2h-2M852 462v1M852 465v1"/>
<path d="M852 467v2M852 470v2M855 471l-11 7M859 469l-2 1M871 461l-10 6M400 495v1M400 498v1M402 492h-2v1M403 492h1M406 492h1M409 492h1M412 492h1"/>
<path d="M415 492h1M417 494l-11 7M418 492h1M421 492h1M421 492l-2 1M426 491v1h-2M426 482v1M426 485v1M426 488v1M434 484l-11 6M438 481l-2 2M799 494v2"/>
<path d="M799 497v1M800 491h-1v2M802 491h1M805 491h1M808 491h1M809 500l-2 1M811 491h1M814 491h2M818 491h1M821 491h1M821 492l-10 7M826 490v1h-2"/>
<path d="M826 490l-2 1M826 481v1M826 484v1M826 487v1M838 482l-10 6M373 512v1M373 515v1M373 517v2M375 508h-2v2M377 508h1M380 508h1M383 508h1"/>
<path d="M384 515l-11 7M386 508h1M388 513l-2 1M389 508h1M392 508h1M395 508h1M400 507v1h-2M400 501v1M400 504v1M400 505l-10 6M404 502l-2 1M773 511v1"/>
<path d="M773 514v1M773 517v1M773 520v1M774 508h-1v1M776 508h1M779 508h1M782 508h1M785 508h1M788 508h2M788 513l-10 6M792 508h1M792 510l-2 2"/>
<path d="M795 508h1M799 506v2h-1M799 500v1M799 503v1M805 502l-11 7M347 540v1h-2M347 528v1M347 531v1M347 534v1M347 537v1M349 525h-2v1M350 536l-10 6"/>
<path d="M351 525h1M354 525h1M354 533l-2 2M357 525h1M360 525h1M363 525h1M366 525h1M367 526l-10 6M368 525h2M371 523l-2 1M373 523v2h-2M373 520v2"/>
<path d="M747 539v1h-1M747 527v1M747 530v1M747 533v1M747 536v1M748 524h-1v1M750 524h1M753 524h1M755 534l-10 6M756 524h1M759 524h1M759 531l-2 1"/>
<path d="M762 524h2M766 524h1M769 524h1M772 523l-11 7M773 523v1h-1M776 521l-2 1M297 558h-2M298 558h2M301 558h2M304 558h1M307 558h1M310 558h1"/>
<path d="M313 558h1M316 558h1M317 557l-10 6M321 544v2M321 547v1M321 550v1M321 553v1M321 556v2h-2M321 554l-2 1M323 541h-2v2M325 541h1M328 541h1"/>
<path d="M331 541h1M333 541h2M334 546l-11 7M336 541h2M338 544l-2 1M339 541h2M342 541h1M695 560v1M696 557h-1v1M697 557h2M700 557h1M703 557h1"/>
<path d="M706 557h1M709 557h3M713 557h2M716 557h2M721 555v2h-2M721 544v1M721 546v2M721 549v2M721 552v2M722 554l-11 7M722 540h-1v2M724 540h1"/>
<path d="M726 552l-2 1M726 540h2M729 540h2M732 540h2M735 540h3M738 544l-10 7M740 540h1M742 541l-2 2M743 540h1M269 577v1M270 574h-1v1M272 574h1"/>
<path d="M275 574h1M278 574h1M281 574h1M284 578l-11 6M284 574h1M287 574h1M288 575l-2 1M290 574h1M295 560v1M295 563v1M295 566v1M295 569v1"/>
<path d="M295 572v2h-2M300 567l-10 7M305 565l-3 1M668 576v1M668 579v1M669 573h-1v2M671 573h1M674 573h1M677 573h1M680 573h1M683 573h2M687 573h1"/>
<path d="M688 575l-10 7M690 573h1M693 573l-3 1M695 572v1h-2M695 563v1M695 566v1M695 569v1M705 565l-10 6M709 562l-2 2M242 593v1M242 596v1M242 599v1"/>
<path d="M243 590h-1v1M245 590h1M248 590h1M251 598l-11 7M251 590h1M254 590h1M255 596l-2 1M257 590h1M260 590h2M264 590h1M267 588l-10 6M269 589v1h-2"/>
<path d="M269 580v1M269 583v1M269 586v1M271 585l-2 2M642 593v1M642 596v1M642 599v1M643 589h-1v2M645 589h1M648 589h1M651 589h1M654 589h1"/>
<path d="M657 589h2M661 589h1M664 589h1M668 588v1h-1M668 582v1M668 585v1M672 586l-10 6M676 583l-2 1M40 617h14M56 617h18M76 617h18M95 617h18"/>
<path d="M115 617h18M134 617h18M154 617h18M174 617h18M193 617h13M199 617h14l9 5M208 617h2M216 607v1M216 610v1M216 613v1M216 616v1M216 619v1"/>
<path d="M217 607h1M220 607h1M223 607h1M226 607h1M229 607h1M232 607h1M234 609l-13 8h-8M235 607h1M238 607h1M238 606l-2 1M242 602v1M242 605v2h-1"/>
<path d="M442 616h15M459 616h3M464 616h12M479 616h2M484 616h12M498 616h3M503 616h13M518 616h2M523 616h12M538 616h2M542 616h13M557 616h3"/>
<path d="M562 616h12M577 616h2M582 616h12M596 616h3M616 616h-15h15l9 5M618 606v1M618 609v1M618 612v1M618 615v1M618 618v1M642 602v1M642 604v2"/>
<path d="M216 622v1h1M219 623h1M222 623h1M225 624l2 1M225 623h1M228 623h2M229 626l10 7M232 623h1M235 623h1M238 623h1M241 623h1v2M241 634l2 1"/>
<path d="M242 638v1h2M242 626v1M242 629v1M242 632v1M242 635v1M245 637l11 6M245 639h2M248 639h1M251 639h1M254 639h3M258 639h2M261 639h2"/>
<path d="M264 639h1M267 639h2v2M618 621v1h2M621 622h2M624 622h2M627 623l2 1M627 622h1M630 622h3M631 625l10 7M635 622h1M637 622h2M640 622h2"/>
<path d="M643 622h2v2M643 633l3 1M645 637v2h1M645 625v2M645 628v2M645 631v2M645 634v1M648 636l10 6M648 639h1M651 639h1M654 639h1M656 639h3"/>
<path d="M661 639h1M664 639h1M667 639h1M670 639h1v1M258 644l2 2M262 647l10 6M269 654v2h1M269 643v1M269 646v1M269 649v1M269 651v2M272 656h1"/>
<path d="M274 655l2 1M274 656h2M277 656h2M279 657l10 7M280 656h3M285 656h1M288 656h1M291 656h1M293 656h2v1M295 659v1M660 643l2 2M664 646l11 7"/>
<path d="M671 654v1h1M671 642v1M671 645v1M671 648v1M671 651v1M674 655h1M677 654l2 1M677 655h1M680 655h1M681 656l10 7M683 655h2M687 655h1"/>
<path d="M690 655h1M693 655h1M696 655h1v1M697 658v1M291 665l2 1M295 671v1h1M295 662v1M295 665v1M295 668v1M295 668l11 6M298 672h1M301 672h1"/>
<path d="M304 672h1M307 672h2M308 676l2 1M311 672h1M312 678l10 7M314 672h1M317 672h1M320 672h1v2M321 675v2M321 678v2M693 664l2 2M697 670v1h1"/>
<path d="M697 661v1M697 664v1M697 667v1M697 667l11 6M700 671h1M703 671h1M706 671h1M709 671h2M710 675l2 1M713 671h1M714 677l11 7M716 671h1"/>
<path d="M719 671h1M722 671h1v2M723 675v1M723 678v1M321 687v2h1M321 681v1M321 684v1M324 689h1M324 686l2 1M327 689h1M328 689l11 6M330 689h1"/>
<path d="M333 689h2M337 689h1M340 689h1M341 696l2 2M343 689h1M345 699l11 6M346 689h1v1M347 692v1M347 695v1M347 698v1M723 686v2h1M723 680v2"/>
<path d="M723 683v2M726 688h1M727 685l2 1M729 688h1M731 688l10 6M732 688h1M735 688h3M739 688h2M742 688h1M743 695l2 2M745 688h1M747 698l11 7"/>
<path d="M748 688h1v1M749 691v1M749 694v1M749 697v1M749 700v1M347 704v1h1M347 701v1M350 705h1M353 705h1M356 705h1M358 707l2 1M359 705h2"/>
<path d="M362 709l10 7M363 705h1M366 705h1M369 705h1M372 705h1v1M373 720v1h2M373 708v1M373 711v1M373 714v1M373 717v1M374 717l2 1M378 720l11 6"/>
<path d="M749 703v1h2M752 704h2M755 704h2M758 704h2M760 706l2 1M761 704h3M764 708l10 7M766 704h1M768 704h2M771 704h2M774 704h2v2M776 719v2h1"/>
<path d="M776 707v2M776 710v1M776 713v1M776 716v1M777 716l2 2M781 719l10 6M376 721h2M379 721h2M382 721h1M385 721h3M389 721h2M391 727l2 2"/>
<path d="M392 721h2M395 730l10 7M395 721h2M398 721h2v2M400 736v2h1M400 725v1M400 727v2M400 730v2M400 733v2M403 738h1M406 738h1M408 738l2 1"/>
<path d="M408 738h2M411 738h3M416 738h1M419 738h1M422 738h1M425 738h1v1M779 721h1M782 721h1M785 721h1M787 721h3M792 721h1M793 727l2 1"/>
<path d="M795 721h1M797 729l11 7M798 721h1M801 721h1v1M802 735v2h1M802 724v1M802 727v1M802 730v1M802 733v1M805 737h1M808 737h1M810 737l2 1"/>
<path d="M811 737h1M814 737h2M814 740l10 6M818 737h1M821 737h1M824 737h1M827 737h1v1M412 740l10 7M424 748l2 2M426 753v1h1M426 741v1M426 744v1"/>
<path d="M426 747v1M426 750v1M428 751l11 6M429 754h1M432 754h1M435 754h1M438 754h2M441 759l2 1M442 754h1M445 754h1M448 754h1M451 754h1v2"/>
<path d="M452 757v1M826 747l3 2M828 752v1h1M828 740v1M828 743v1M828 746v1M828 749v1M831 750l10 7M831 753h1M834 753h1M837 753h1M840 753h2"/>
<path d="M843 758l2 1M844 753h1M847 753h1M850 753h1M853 753h1v2M854 756v2M854 759v2M445 761l10 7M452 769v2h1M452 760v1M452 763v1M452 766v1"/>
<path d="M455 771h1M457 769l3 1M458 771h1M461 771h1M462 772l10 6M464 771h2M468 771h1M471 771h1M474 771h1M474 779l2 2M477 771h1v1M478 774v1"/>
<path d="M478 777v1M478 780v1M847 760l11 7M854 768v2h2M854 762v2M854 765v1M857 770h1M860 768l2 2M860 770h1M863 770h1M864 771l10 6M866 770h3"/>
<path d="M870 770h2M873 770h2M876 770h1M876 779l2 1M879 770h2v1M881 773v1M881 776v1M881 779v1M478 785v2h1M478 783v1M478 782l9 6v14M481 787h1"/>
<path d="M484 787h1M487 787h1M490 787h3M494 787h2M497 787h1M500 787h1M503 787h1v1M504 790v1M504 793v1M504 796v1M881 781l9 6v14M881 785v1h1"/>
<path d="M881 782v1M884 786h1M886 786h2M889 786h2M892 786h3M897 786h1M900 786h1M903 786h1M905 786h2v1M907 789v1M907 792v1M907 795v1"/>
</g>
<!-- layer: sections -->
<g fill="none" stroke="#000" stroke-width=".66">
<path d="M578 118h5v6h-5zM583 118v6M583 116h5v1h-4v8h4v1h-5zM981 117h5v7h-5zM985 117v7M986 115h5v1h-5v8h5v1h-5zM127 265h5v7h-5zM132 265v7M132 263h5v1h-4v8h4v1h-5zM530 264h4v7h-4zM534 264v7M534 263h5h-4v8h4v1h-5z"/>
<path d="M618 264h5v7h-5zM622 264v7M623 263h5h-5v8h5v1h-5zM578 412h5v7h-5zM583 412v7M583 411h5h-4v8h4v1h-5zM965 411h5v7h-5zM970 411v7M970 410h5v1h-4v8h4h-5zM121 608h5v7h-5zM125 608v7M126 607h5v1h-4v8h4v1h-5z"/>
<path d="M533 607h5v7h-5zM538 607v7M538 606h5v1h-4v8h4v1h-5z"/>
</g>
<!-- layer: bolt -->
<g fill="#000" stroke="#000" stroke-width=".66">
<path d="M583 119v1v-1zM583 119v1z"/>
<path d="M583 119l1 1v-1zM583 119l1 1h-1z"/>
<path d="M985 118l1 1v-1zM985 118l1 1h-1z"/>
<path d="M986 118v1v-1zM986 118v1z"/>
<path d="M583 122v1v-1zM583 122v1z"/>
<path d="M583 122l1 1v-1zM583 122l1 1h-1z"/>
<path d="M985 121l1 1v-1zM985 121l1 1h-1z"/>
<path d="M986 121v1v-1zM986 121v1z"/>
<path d="M132 266v1v-1zM132 266v1z"/>
<path d="M132 269v1v-1zM132 269v1z"/>
<path d="M132 266v1v-1zM132 266v1z"/>
<path d="M132 269v1v-1zM132 269v1z"/>
<path d="M132 266l1 1v-1zM132 266l1 1h-1z"/>
<path d="M132 269l1 1v-1zM132 269l1 1h-1z"/>
<path d="M132 266l1 1v-1zM132 266l1 1h-1z"/>
<path d="M132 269l1 1v-1zM132 269l1 1h-1z"/>
<path d="M534 265v1v-1zM534 265v1z"/>
<path d="M534 269v1v-1zM534 269v1z"/>
<path d="M534 265v1v-1zM534 265v1z"/>
<path d="M534 269v1v-1zM534 269v1z"/>
<path d="M534 265l1 1v-1zM534 265l1 1h-1z"/>
<path d="M534 269l1 1v-1zM534 269l1 1h-1z"/>
<path d="M534 265l1 1v-1zM534 265l1 1h-1z"/>
<path d="M534 269l1 1v-1zM534 269l1 1h-1z"/>
<path d="M622 265l1 1v-1zM622 265l1 1h-1z"/>
<path d="M622 269l1 1v-1zM622 269l1 1h-1z"/>
<path d="M623 265v1v-1zM623 265v1z"/>
<path d="M623 269v1v-1zM623 269v1z"/>
<path d="M583 413v1v-1zM583 413v1z"/>
<path d="M583 417v1v-1zM583 417v1z"/>
<path d="M583 413l1 1v-1zM583 413l1 1h-1z"/>
<path d="M583 417l1 1v-1zM583 417l1 1h-1z"/>
<path d="M970 412v1v-1zM970 412v1z"/>
<path d="M970 416v1v-1zM970 416v1z"/>
<path d="M970 412l1 1v-1zM970 412l1 1h-1z"/>
<path d="M970 416l1 1v-1zM970 416l1 1h-1z"/>
<path d="M125 609l1 1v-1zM125 609l1 1h-1z"/>
<path d="M125 613l1 1v-1zM125 613l1 1h-1z"/>
<path d="M126 609l1 1v-1zM126 609l1 1h-1z"/>
<path d="M126 613l1 1v-1zM126 613l1 1h-1z"/>
<path d="M538 609v1v-1zM538 609v1z"/>
<path d="M538 612v1v-1zM538 612v1z"/>
<path d="M538 609l1 1v-1zM538 609l1 1h-1z"/>
<path d="M538 612l1 1v-1zM538 612l1 1h-1z"/>
</g>
<g fill="none" stroke="#000" stroke-width=".66">
<path d="M583 119h1M583 120h1M985 118h1M985 119h1M583 122h1M583 123h1M985 122h1M985 121h1M132 266h1M132 267h1M132 269h1M132 270h1"/>
<path d="M534 266h1M534 265h1M534 269h1M534 270h1M622 266h1M622 265h1M622 269h1M622 270h1M583 413h1M583 414h1M583 417h1M583 418h1"/>
<path d="M970 412h1M970 413h1M970 416h1M970 417h1M125 609h2M125 610h2M125 613h2M125 614h2M538 609h1M538 610h1M538 612h1M538 613h1"/>
</g>
<text font-size="11.5" x="1037" y="163">%%UNOTES:-</text>
<g font-size="9.7">
<text x="1033" y="654">CAIRO UNIVERSITY</text>
<text x="1015" y="667">FACULTY OF ENGINEERING</text>
<text x="1028" y="681">FOURTH YEAR CIVIL</text>
</g>
<g font-size="9.3">
<text x="1038" y="692">STEEL PROJECT</text>
<text x="1015" y="734">INDUSTRIAL BUILDING 5A-1</text>
</g>
<g font-size="8.9">
<text x="591" y="105">7000</text>
<text x="993" y="104">7000</text>
<text x="140" y="252">5500</text>
<text x="542" y="251">5500</text>
<text x="585" y="399">4000</text>
<text x="987" y="398">4000</text>
<text x="133" y="595">2000</text>
<text x="536" y="594">2000</text>
<text x="522" y="791">zero level</text>
<text x="924" y="791">zero level</text>
</g>
<g font-size="8.8">
<text x="205" y="751">EDGE CARRIAGE</text>
<text x="595" y="751">CENTER CARRIAGE</text>
<text x="997" y="760">AHMED MOHAMED YASSIN YOUNES</text>
<text x="986" y="785">STAIRS</text>
</g>
<text font-size="8.4" x="986" y="717">UNIT #:</text>
<g font-size="7.5">
<text x="986" y="751">DESIGN BY:</text>
<text x="986" y="776">DRAWING TITLE:</text>
<text x="981" y="805">DWG. NO. 015</text>
<text x="1074" y="805">SCALE 1:10</text>
</g>
<text font-size="6.6" x="1038" y="174">1- ALL BOLTS ARE BEARING BOLTS WITH GRADE 10.9</text>
<g font-size="6.2">
<text x="1038" y="183">2- CHAKKAR PLATES ARE USED OF THICKNESS 1 MM</text>
<text x="1038" y="193">3- ALL CARRIAGES ARE WITH UBN 200</text>
</g>
</svg>
